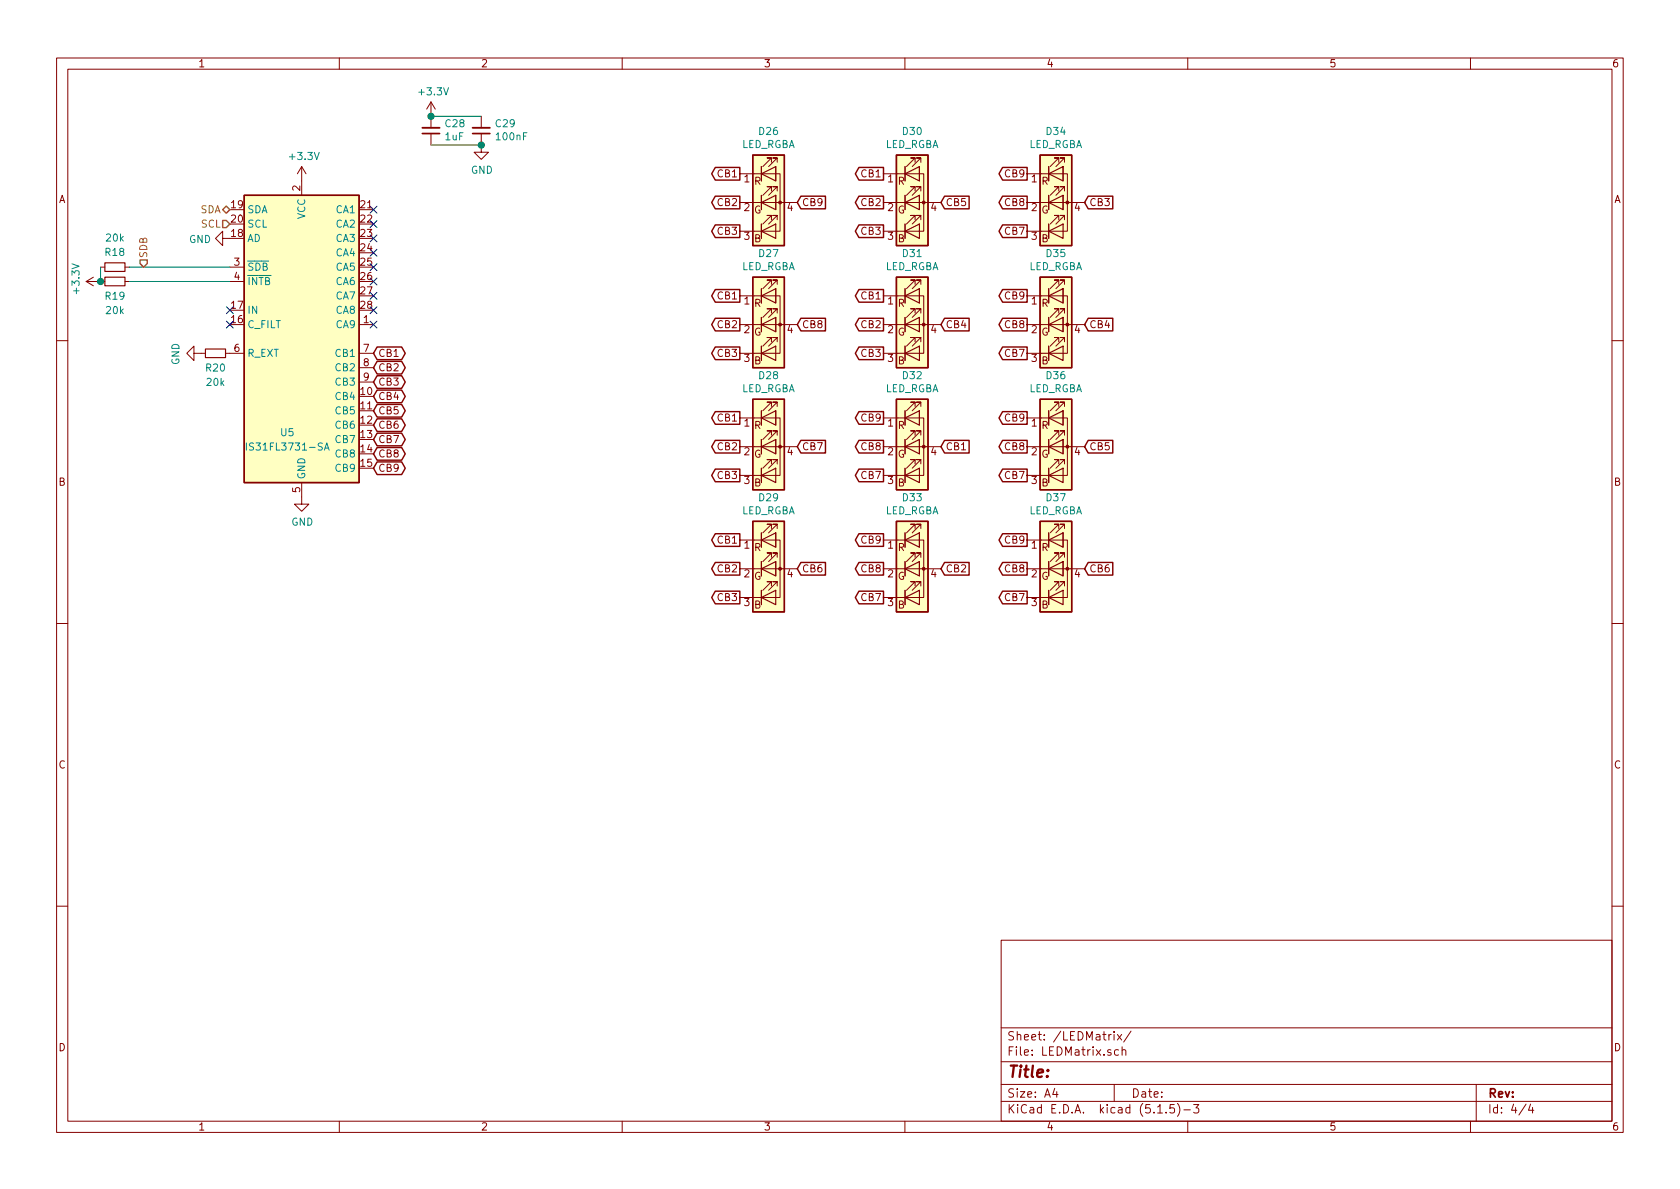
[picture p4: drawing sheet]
<svg xmlns="http://www.w3.org/2000/svg" width="297mm" height="210mm" viewBox="0 0 297 210" stroke-linecap="round" stroke-linejoin="round" font-family="sans-serif">
<g fill="none" stroke="#840000" stroke-width=".18">
<path d="M10 10.3h277v189.9h-277zM12 12.2h273v186.1h-273zM60 10.3v1.9M76.2 18l-.8 1.3M76.2 18v4.6M76.2 18l.8 1.3M110 10.3v1.9M160 10.3v1.9M210 10.3v1.9M260 10.3v1.9M53.3 29.5l-.7 1.2M53.3 29.5v5"/>
<path d="M53.3 29.5l.8 1.2M76.2 23.6v2M85.1 23.6v3.3h1.3l-1.3 1.3-1.3-1.3h1.3M85.1 20.6v2M130.8 30.7h7.1v10.2h-7.1M130.8 35.8h10.2M134.6 34.5v2.6M134.6 29.5v2.5M134.6 39.6v2.6M136.4 38.9v-.8h-.8h.8l-1.5 1.5M136.4 33.8v-.8h-.8h.8l-1.5 1.5M136.4 28.7v-.8h-.8h.8l-1.5 1.6"/>
<path d="M137.2 34.5v2.6zM137.2 34.5h.1M137.2 29.5v2.5zM137.2 29.5h.1M137.4 38.9v-.8h-.7h.7l-1.5 1.5M137.4 33.8v-.8h-.7h.7l-1.5 1.5M137.4 28.7v-.8h-.7h.7l-1.5 1.6M156.2 30.7h7.1v10.2h-7.1M156.2 35.8h10.2M160 34.5v2.6M160 29.5v2.5M160 39.6v2.6"/>
<path d="M161.8 38.9v-.8h-.8h.8l-1.5 1.5M161.8 33.8v-.8h-.8h.8l-1.5 1.5M161.8 28.7v-.8h-.8h.8l-1.5 1.6M162.6 34.5v2.6zM162.6 34.5h.1M162.6 29.5v2.5zM162.6 29.5h.1M162.8 38.9v-.8h-.7h.7l-1.5 1.5M162.8 33.8v-.8h-.7h.7l-1.5 1.5M162.8 28.7v-.8h-.7h.7l-1.5 1.6M181.6 30.7h7.1v10.2h-7.1M181.6 35.8h10.2"/>
<path d="M185.4 34.5v2.6M185.4 29.5v2.5M185.4 39.6v2.6M187.2 38.9v-.8h-.8h.8l-1.5 1.5M187.2 33.8v-.8h-.8h.8l-1.5 1.5M187.2 28.7v-.8h-.8h.8l-1.5 1.6M188 34.5v2.6zM188 34.5h.1M188 29.5v2.5zM188 29.5h.1M188.2 38.9v-.8h-.7h.7l-1.5 1.5M188.2 33.8v-.8h-.7h.7l-1.5 1.5"/>
<path d="M188.2 28.7v-.8h-.7h.7l-1.5 1.6M15.2 49.8h3.3M15.2 49.8l1.3 .7M16.5 49l-1.3 .8M17.8 47.2h.7M22.1 49.8h.8M22.1 47.2h.8M39.4 42.2v-1.3l-1.3 1.3 1.3 1.2v-1.2h1.2M40.6 49.8h2.6M40.6 47.2h2.6M63.5 57.4h2.5M130.8 52.3h7.1v10.2h-7.1"/>
<path d="M130.8 57.4h10.2M134.6 56.1v2.6M134.6 51v2.6M136.4 55.4v-.8h-.8h.8l-1.5 1.5M136.4 50.3v-.8h-.8h.8l-1.5 1.5M137.2 56.1v2.6zM137.2 56.1h.1M137.2 51v2.6zM137.2 51h.1M137.4 55.4v-.8h-.7h.7l-1.5 1.5M137.4 50.3v-.8h-.7h.7l-1.5 1.5M156.2 52.3h7.1v10.2h-7.1"/>
<path d="M156.2 57.4h10.2M160 56.1v2.6M160 51v2.6M161.8 55.4v-.8h-.8h.8l-1.5 1.5M161.8 50.3v-.8h-.8h.8l-1.5 1.5M162.6 56.1v2.6zM162.6 56.1h.1M162.6 51v2.6zM162.6 51h.1M162.8 55.4v-.8h-.7h.7l-1.5 1.5M162.8 50.3v-.8h-.7h.7l-1.5 1.5M181.6 52.3h7.1v10.2h-7.1"/>
<path d="M181.6 57.4h10.2M185.4 56.1v2.6M185.4 51v2.6M187.2 55.4v-.8h-.8h.8l-1.5 1.5M187.2 50.3v-.8h-.8h.8l-1.5 1.5M188 56.1v2.6zM188 56.1h.1M188 51v2.6zM188 51h.1M188.2 55.4v-.8h-.7h.7l-1.5 1.5M188.2 50.3v-.8h-.7h.7l-1.5 1.5M10 60.2h2"/>
<path d="M34.3 62.5v-1.3l-1.3 1.3 1.3 1.2v-1.2h2M39.9 62.5h3.3M63.5 62.5h2.5M63.5 65h2.5M63.5 67.6h2.5M130.8 73.9h7.1v10.2h-7.1M130.8 79h10.2M134.6 77.7v2.6M134.6 72.6v2.6M134.6 61.2v2.5M136.4 60.4v-.7h-.8h.8l-1.5 1.5M136.4 77v-.8h-.8h.8l-1.5 1.5"/>
<path d="M136.4 71.9v-.8h-.8h.8l-1.5 1.5M137.2 77.7v2.6zM137.2 77.7h.1M137.2 72.6v2.6zM137.2 72.6h.1M137.4 60.4v-.7h-.7h.7l-1.5 1.5M137.4 77v-.8h-.7h.7l-1.5 1.5M137.4 71.9v-.8h-.7h.7l-1.5 1.5M156.2 73.9h7.1v10.2h-7.1M156.2 79h10.2M160 77.7v2.6M160 72.6v2.6"/>
<path d="M160 61.2v2.5M161.8 60.4v-.7h-.8h.8l-1.5 1.5M161.8 77v-.8h-.8h.8l-1.5 1.5M161.8 71.9v-.8h-.8h.8l-1.5 1.5M162.6 77.7v2.6zM162.6 77.7h.1M162.6 72.6v2.6zM162.6 72.6h.1M162.8 60.4v-.7h-.7h.7l-1.5 1.5M162.8 77v-.8h-.7h.7l-1.5 1.5M162.8 71.9v-.8h-.7h.7l-1.5 1.5M181.6 73.9h7.1v10.2h-7.1"/>
<path d="M181.6 79h10.2M185.4 77.7v2.6M185.4 72.6v2.6M185.4 61.2v2.5M187.2 77v-.8h-.8h.8l-1.5 1.5M187.2 71.9v-.8h-.8h.8l-1.5 1.5M187.2 60.4v-.7h-.8h.8l-1.5 1.5M188 77.7v2.6zM188 77.7h.1M188 72.6v2.6zM188 72.6h.1M188.2 77v-.8h-.7h.7l-1.5 1.5"/>
<path d="M188.2 71.9v-.8h-.7h.7l-1.5 1.5M188.2 60.4v-.7h-.7h.7l-1.5 1.5M285 60.2h2M53.3 85.3v3.8h1.3l-1.3 1.3-1.2-1.3h1.2M130.8 95.5h7.1v10.2h-7.1M134.6 99.3v2.5M134.6 94.2v2.6M134.6 82.8v2.5M136.4 82v-.7h-.8h.8l-1.5 1.5M136.4 98.5v-.7h-.8h.8l-1.5 1.5M136.4 93.5v-.8h-.8h.8l-1.5 1.5M137.2 99.3v2.5z"/>
<path d="M137.2 99.3h.1M137.2 94.2v2.6zM137.2 94.2h.1M137.4 82v-.7h-.7h.7l-1.5 1.5M137.4 98.5v-.7h-.7h.7l-1.5 1.5M137.4 93.5v-.8h-.7h.7l-1.5 1.5M156.2 95.5h7.1v10.2h-7.1M160 99.3v2.5M160 94.2v2.6M160 82.8v2.5M161.8 98.5v-.7h-.8h.8l-1.5 1.5M161.8 93.5v-.8h-.8h.8l-1.5 1.5"/>
<path d="M161.8 82v-.7h-.8h.8l-1.5 1.5M162.6 99.3v2.5zM162.6 99.3h.1M162.6 94.2v2.6zM162.6 94.2h.1M162.8 98.5v-.7h-.7h.7l-1.5 1.5M162.8 93.5v-.8h-.7h.7l-1.5 1.5M162.8 82v-.7h-.7h.7l-1.5 1.5M181.6 95.5h7.1v10.2h-7.1M185.4 99.3v2.5M185.4 94.2v2.6M185.4 82.8v2.5"/>
<path d="M187.2 98.5v-.7h-.8h.8l-1.5 1.5M187.2 93.5v-.8h-.8h.8l-1.5 1.5M187.2 82v-.7h-.8h.8l-1.5 1.5M188 99.3v2.5zM188 99.3h.1M188 94.2v2.6zM188 94.2h.1M188.2 98.5v-.7h-.7h.7l-1.5 1.5M188.2 93.5v-.8h-.7h.7l-1.5 1.5M188.2 82v-.7h-.7h.7l-1.5 1.5M10 110.3h2M130.8 100.6h10.2"/>
<path d="M134.6 104.4v2.5M136.4 103.6v-.7h-.8h.8l-1.5 1.5M137.4 103.6v-.7h-.7h.7l-1.5 1.5M156.2 100.6h10.2M160 104.4v2.5M161.8 103.6v-.7h-.8h.8l-1.5 1.5M162.8 103.6v-.7h-.7h.7l-1.5 1.5M181.6 100.6h10.2M185.4 104.4v2.5M187.2 103.6v-.7h-.8h.8l-1.5 1.5M188.2 103.6v-.7h-.7h.7l-1.5 1.5M285 110.3h2"/>
<path d="M10 160.2h2M177 166.3h108v32h-108zM285 160.2h2M60 198.3v1.9M110 198.3v1.9M160 198.3v1.9M177 194.8h108M177 191.8h108M177 187.8h108M177 181.8h108M186.5 192.5l-.4 1h1M186.8 193v1"/>
<path d="M196.5 182.9l-.4 .2v.1M197 182.4v.2M197 182.9v1M197 191.8v3M197.6 182.9l.7 1M197.8 185.7l-.5-.1-.2 .3 .1 .6h.6M198.3 182.9l-.7 1M198.4 185.7h.1a.37 .37 0 0 1 .6 .1v.8M198.4 185.1v1.5M200 182.3l-1.3 2M204.7 196.8h.8M206.2 196.7v.1"/>
<path d="M207.6 195.3h-.7l-.1 .7 .2-.1 .5 .1 .2 .2-.1 .5-.2 .1-.6-.1M208.2 195.1a1.71 1.71 0 0 1 0 2.3M209.3 196.3h1.2M210 198.3v1.9M211 195.3h1l-.5 .6 .4 .1v.7l-.2 .1-.7-.1M260 198.3v1.9M261 191.8v6.5M269.8 195.2l-1.2 2M270.6 195.2l-.3 1.1h.9M271 195.8v1"/>
</g>
<g fill="#ffffc2" stroke="#ffffc2" stroke-width=".18">
<path d="M158.5 92.2h5.6v16h-5.6z"/>
<path d="M133.1 49h5.6v16h-5.6z"/>
<path d="M158.5 49h5.6v16h-5.6z"/>
<path d="M43.2 34.5h20.3v50.8h-20.3z"/>
<path d="M158.5 27.4h5.6v16h-5.6z"/>
<path d="M183.9 92.2h5.6v16h-5.6z"/>
<path d="M183.9 27.4h5.6v16h-5.6z"/>
<path d="M183.9 70.6h5.6v16h-5.6z"/>
<path d="M133.1 70.6h5.6v16h-5.6z"/>
<path d="M183.9 49h5.6v16h-5.6z"/>
<path d="M158.5 70.6h5.6v16h-5.6z"/>
<path d="M133.1 92.2h5.6v16h-5.6z"/>
<path d="M133.1 27.4h5.6v16h-5.6z"/>
</g>
<g fill="none" stroke="#840000" stroke-width=".25">
<path d="M43.2 34.5h20.3v50.8h-20.3zM126.5 34.7h4.3v2.2h-4.3l-.7-1.1zM126.5 39.8h4.3v2.2h-4.3l-.7-1.1zM126.5 29.6h4.3v2.2h-4.3l-.7-1.1zM133.1 27.4h5.6v16h-5.6zM141.6 34.7h4.3v2.2h-4.3l-.6-1.1zM151.9 29.6h4.3v2.2h-4.3l-.7-1.1zM151.9 34.7h4.3v2.2h-4.3l-.7-1.1zM151.9 39.8h4.3v2.2h-4.3l-.7-1.1zM158.5 27.4h5.6v16h-5.6zM167 34.7h4.3v2.2h-4.3l-.6-1.1zM177.3 34.7h4.3v2.2h-4.3l-.7-1.1z"/>
<path d="M177.3 39.8h4.3v2.2h-4.3l-.7-1.1zM177.3 29.6h4.3v2.2h-4.3l-.7-1.1zM183.9 27.4h5.6v16h-5.6zM192.4 34.7h4.3v2.2h-4.3l-.6-1.1zM126.5 51.2h4.3v2.2h-4.3l-.7-1.1zM126.5 56.3h4.3v2.2h-4.3l-.7-1.1zM133.1 49h5.6v16h-5.6zM141.6 56.3h4.3v2.2h-4.3l-.6-1.1zM151.9 51.2h4.3v2.2h-4.3l-.7-1.1zM151.9 56.3h4.3v2.2h-4.3l-.7-1.1zM158.5 49h5.6v16h-5.6zM167 56.3h4.3v2.2h-4.3l-.6-1.1z"/>
<path d="M177.3 56.3h4.3v2.2h-4.3l-.7-1.1zM177.3 51.2h4.3v2.2h-4.3l-.7-1.1zM183.9 49h5.6v16h-5.6zM192.4 56.3h4.3v2.2h-4.3l-.6-1.1zM66.7 61.4h4.3l.7 1.1-.7 1.1h-4.3l-.7-1.1zM66.7 79.1h4.3l.7 1.2-.7 1.1h-4.3l-.7-1.1zM66.7 76.6h4.3l.7 1.1-.7 1.1h-4.3l-.7-1.1zM66.7 74.1h4.3l.7 1.1-.7 1.1h-4.3l-.7-1.1zM66.7 71.5h4.3l.7 1.1-.7 1.2h-4.3l-.7-1.2zM66.7 69h4.3l.7 1.1-.7 1.1h-4.3l-.7-1.1zM66.7 66.4h4.3l.7 1.2-.7 1.1h-4.3l-.7-1.1zM66.7 63.9h4.3l.7 1.1-.7 1.1h-4.3l-.7-1.1z"/>
<path d="M126.5 61.4h4.3v2.2h-4.3l-.7-1.1zM126.5 77.9h4.3v2.2h-4.3l-.7-1.1zM126.5 72.8h4.3v2.2h-4.3l-.7-1.1zM133.1 70.6h5.6v16h-5.6zM141.6 77.9h4.3v2.2h-4.3l-.6-1.1zM151.9 72.8h4.3v2.2h-4.3l-.7-1.1zM151.9 61.4h4.3v2.2h-4.3l-.7-1.1zM151.9 77.9h4.3v2.2h-4.3l-.7-1.1zM158.5 70.6h5.6v16h-5.6zM167 77.9h4.3v2.2h-4.3l-.6-1.1zM177.3 61.4h4.3v2.2h-4.3l-.7-1.1zM177.3 77.9h4.3v2.2h-4.3l-.7-1.1z"/>
<path d="M177.3 72.8h4.3v2.2h-4.3l-.7-1.1zM183.9 70.6h5.6v16h-5.6zM192.4 77.9h4.3v2.2h-4.3l-.6-1.1zM66.7 81.7h4.3l.7 1.1-.7 1.1h-4.3l-.7-1.1zM126.5 94.4h4.3v2.2h-4.3l-.7-1.1zM126.5 83h4.3v2.2h-4.3l-.7-1.1zM126.5 99.5h4.3v2.2h-4.3l-.7-1.1zM133.1 92.2h5.6v16h-5.6zM141.6 99.5h4.3v2.2h-4.3l-.6-1.1zM151.9 99.5h4.3v2.2h-4.3l-.7-1.1zM151.9 94.4h4.3v2.2h-4.3l-.7-1.1zM151.9 83h4.3v2.2h-4.3l-.7-1.1z"/>
<path d="M158.5 92.2h5.6v16h-5.6zM167 99.5h4.3v2.2h-4.3l-.6-1.1zM177.3 99.5h4.3v2.2h-4.3l-.7-1.1zM177.3 83h4.3v2.2h-4.3l-.7-1.1zM177.3 94.4h4.3v2.2h-4.3l-.7-1.1zM183.9 92.2h5.6v16h-5.6zM192.4 99.5h4.3v2.2h-4.3l-.6-1.1zM126.5 104.5h4.3v2.3h-4.3l-.7-1.1zM151.9 104.5h4.3v2.3h-4.3l-.7-1.1zM177.3 104.5h4.3v2.3h-4.3l-.7-1.1z"/>
</g>
<g fill="#840000" stroke="#840000" stroke-width=".18">
<circle cx="163.3" cy="100.6" r=".25"/>
<circle cx="137.9" cy="57.4" r=".25"/>
<circle cx="163.3" cy="57.4" r=".25"/>
<circle cx="163.3" cy="35.8" r=".25"/>
<circle cx="188.7" cy="100.6" r=".25"/>
<circle cx="188.7" cy="35.8" r=".25"/>
<circle cx="188.7" cy="79" r=".25"/>
<circle cx="137.9" cy="79" r=".25"/>
<circle cx="188.7" cy="57.4" r=".25"/>
<circle cx="163.3" cy="79" r=".25"/>
<circle cx="137.9" cy="100.6" r=".25"/>
<circle cx="137.9" cy="35.8" r=".25"/>
</g>
<g fill="none" stroke="#840000" stroke-width=".2">
<path d="M134.6 35.8l2.6-1.3v2.6zM134.6 30.7l2.6-1.2v2.5zM134.6 29.5v2.5M134.6 34.5v2.6M134.6 39.6v2.6M160 35.8l2.6-1.3v2.6zM160 30.7l2.6-1.2v2.5zM160 29.5v2.5M160 34.5v2.6M160 39.6v2.6M185.4 35.8l2.6-1.3v2.6zM185.4 30.7l2.6-1.2v2.5z"/>
<path d="M185.4 29.5v2.5M185.4 34.5v2.6M185.4 39.6v2.6M18.5 49h3.6v1.5h-3.6zM18.5 46.5h3.6v1.5h-3.6zM134.6 57.4l2.6-1.3v2.6zM134.6 52.3l2.6-1.3v2.6zM134.6 40.9l2.6-1.3v2.6zM134.6 51v2.6M134.6 56.1v2.6M160 57.4l2.6-1.3v2.6zM160 52.3l2.6-1.3v2.6z"/>
<path d="M160 40.9l2.6-1.3v2.6zM160 51v2.6M160 56.1v2.6M185.4 40.9l2.6-1.3v2.6zM185.4 57.4l2.6-1.3v2.6zM185.4 52.3l2.6-1.3v2.6zM185.4 51v2.6M185.4 56.1v2.6M36.3 61.7h3.6v1.5h-3.6zM134.6 62.5l2.6-1.3v2.5zM134.6 79l2.6-1.3v2.6zM134.6 73.9l2.6-1.3v2.6z"/>
<path d="M134.6 61.2v2.5M134.6 72.6v2.6M134.6 77.7v2.6M160 62.5l2.6-1.3v2.5zM160 79l2.6-1.3v2.6zM160 73.9l2.6-1.3v2.6zM160 61.2v2.5M160 72.6v2.6M160 77.7v2.6M185.4 79l2.6-1.3v2.6zM185.4 73.9l2.6-1.3v2.6zM185.4 62.5l2.6-1.3v2.5z"/>
<path d="M185.4 61.2v2.5M185.4 72.6v2.6M185.4 77.7v2.6M134.6 84.1l2.6-1.3v2.5zM134.6 95.5l2.6-1.3v2.6zM134.6 82.8v2.5M134.6 94.2v2.6M134.6 99.3v2.5M160 95.5l2.6-1.3v2.6zM160 84.1l2.6-1.3v2.5zM160 82.8v2.5M160 94.2v2.6"/>
<path d="M160 99.3v2.5M185.4 95.5l2.6-1.3v2.6zM185.4 84.1l2.6-1.3v2.5zM185.4 82.8v2.5M185.4 94.2v2.6M185.4 99.3v2.5M134.6 105.7l2.6-1.3v2.5zM134.6 100.6l2.6-1.3v2.5zM134.6 104.4v2.5M160 105.7l2.6-1.3v2.5zM160 100.6l2.6-1.3v2.5zM160 104.4v2.5"/>
<path d="M185.4 105.7l2.6-1.3v2.5zM185.4 100.6l2.6-1.3v2.5zM185.4 104.4v2.5"/>
</g>
<path d="M74.7 22.6h3M83.6 22.6h3" fill="none" stroke="#840000" stroke-width=".33"/>
<path d="M74.7 23.6h3M83.6 23.6h3" fill="none" stroke="#840000" stroke-width=".3"/>
<path d="M43.6 78.3v1.3M57.4 79.6l.4-1.3 .4 1.3M57.5 79.2h.6" fill="none" stroke="#008484" stroke-width=".18"/>
<path d="M76.2 20.6h8.9M76.2 25.6h8.9M17.8 47.2v2.6M22.9 47.2h17.7M22.9 49.8h17.7" fill="none" stroke="#008400" stroke-width=".18"/>
<path d="M39.4 39h.6l.6 .6-.6 .7h-.6zM39.4 37.1l.6-.7 .6 .7-.6 .6zM24.8 46h1.2v.6l-.6 .6-.6-.6z" fill="none" stroke="#848400" stroke-width=".25"/>
<g fill="#008400" stroke="#008400" stroke-width=".25">
<circle cx="85.1" cy="25.6" r=".51"/>
<circle cx="17.8" cy="49.8" r=".51"/>
<circle cx="76.2" cy="20.6" r=".51"/>
</g>
<g fill="none" stroke="#000084" stroke-width=".18">
<path d="M65.4 39l1.2 1.2M65.4 36.5l1.2 1.2M66.6 39l-1.2 1.2M66.6 36.5l-1.2 1.2M40 56.8l1.2 1.2M40 54.2l1.2 1.3M41.2 56.8l-1.2 1.2M41.2 54.2l-1.2 1.3M65.4 56.8l1.2 1.2M65.4 54.2l1.2 1.3M65.4 51.7l1.2 1.2M65.4 49.2l1.2 1.2"/>
<path d="M65.4 46.6l1.2 1.2M65.4 44.1l1.2 1.2M65.4 41.5l1.2 1.3M66.6 56.8l-1.2 1.2M66.6 54.2l-1.2 1.3M66.6 51.7l-1.2 1.2M66.6 49.2l-1.2 1.2M66.6 46.6l-1.2 1.2M66.6 44.1l-1.2 1.2M66.6 41.5l-1.2 1.3"/>
</g>
<text font-size="2.8" fill="#840000" x="178" y="190.5">Title:</text>
<g font-size="2.1" fill="#840000">
<text x="178" y="184">Sheet: /LEDMatrix/</text>
<text x="178" y="186.7">File: LEDMatrix.sch</text>
<text x="178" y="196.9">KiCad E.D.A. kicad (5.1.5)-3</text>
<text x="178" y="194.1">Size: A4</text>
<text x="200" y="194.1">Date:</text>
<text x="263" y="194.1">Rev:</text>
<text x="263" y="196.9">Id: 4/4</text>
</g>
<g font-size="1.8" fill="#840000">
<text x="35" y="11.9">1</text>
<text x="85" y="11.9">2</text>
<text x="135" y="11.9">3</text>
<text x="185" y="11.9">4</text>
<text x="235" y="11.9">5</text>
<text x="285" y="11.9">6</text>
<text x="10.4" y="35.9">A</text>
<text x="53.1" y="33.8" transform="rotate(-90 53.1 33.8)">2</text>
<text x="127" y="31.4">CB1</text>
<text x="131.6" y="32.3">1</text>
<text x="133.3" y="32.7">R</text>
<text x="152.4" y="31.4">CB1</text>
<text x="157" y="32.3">1</text>
<text x="158.7" y="32.7">R</text>
<text x="177.8" y="31.4">CB9</text>
<text x="182.4" y="32.3">1</text>
<text x="184.1" y="32.7">R</text>
<text x="285.4" y="35.9">A</text>
<text x="40.9" y="41.9">18</text>
<text x="40.9" y="36.8">19</text>
<text x="40.9" y="39.4">20</text>
<text x="63.8" y="36.8">21</text>
<text x="63.8" y="39.4">22</text>
<text x="63.8" y="41.9">23</text>
<text x="127" y="36.4">CB2</text>
<text x="127" y="41.5">CB3</text>
<text x="131.6" y="37.3">2</text>
<text x="133.3" y="37.8">G</text>
<text x="139.2" y="37.3">4</text>
<text x="141.8" y="36.4">CB9</text>
<text x="152.4" y="36.4">CB2</text>
<text x="152.4" y="41.5">CB3</text>
<text x="157" y="37.3">2</text>
<text x="158.7" y="37.8">G</text>
<text x="164.6" y="37.3">4</text>
<text x="167.2" y="36.4">CB5</text>
<text x="177.8" y="36.4">CB8</text>
<text x="177.8" y="41.5">CB7</text>
<text x="182.4" y="37.3">2</text>
<text x="184.1" y="37.8">G</text>
<text x="190" y="37.3">4</text>
<text x="192.6" y="36.4">CB3</text>
<text x="41.4" y="47">3</text>
<text x="63.8" y="44.4">24</text>
<text x="63.8" y="47">25</text>
<text x="131.6" y="42.4">3</text>
<text x="133.3" y="42.8">B</text>
<text x="157" y="42.4">3</text>
<text x="158.7" y="42.8">B</text>
<text x="182.4" y="42.4">3</text>
<text x="184.1" y="42.8">B</text>
<text x="41.4" y="49.5">4</text>
<text x="63.8" y="49.5">26</text>
<text x="63.8" y="52.1">27</text>
<text x="127" y="53">CB1</text>
<text x="131.6" y="53.8">1</text>
<text x="152.4" y="53">CB1</text>
<text x="157" y="53.8">1</text>
<text x="177.8" y="53">CB9</text>
<text x="182.4" y="53.8">1</text>
<text x="40.9" y="57.1">16</text>
<text x="40.9" y="54.6">17</text>
<text x="63.8" y="54.6">28</text>
<text x="64.3" y="57.1">1</text>
<text x="127" y="58">CB2</text>
<text x="131.6" y="58.9">2</text>
<text x="133.3" y="59.4">G</text>
<text x="133.3" y="54.3">R</text>
<text x="139.2" y="58.9">4</text>
<text x="141.8" y="58">CB8</text>
<text x="152.4" y="58">CB2</text>
<text x="157" y="58.9">2</text>
<text x="158.7" y="59.4">G</text>
<text x="158.7" y="54.3">R</text>
<text x="164.6" y="58.9">4</text>
<text x="167.2" y="58">CB4</text>
<text x="177.8" y="58">CB8</text>
<text x="182.4" y="58.9">2</text>
<text x="184.1" y="59.4">G</text>
<text x="184.1" y="54.3">R</text>
<text x="190" y="58.9">4</text>
<text x="192.6" y="58">CB4</text>
<text x="41.4" y="62.2">6</text>
<text x="64.3" y="62.2">7</text>
<text x="64.3" y="64.8">8</text>
<text x="66.8" y="63.1">CB1</text>
<text x="66.8" y="65.7">CB2</text>
<text x="127" y="63.1">CB3</text>
<text x="131.6" y="64">3</text>
<text x="133.3" y="64.4">B</text>
<text x="152.4" y="63.1">CB3</text>
<text x="157" y="64">3</text>
<text x="158.7" y="64.4">B</text>
<text x="177.8" y="63.1">CB7</text>
<text x="182.4" y="64">3</text>
<text x="184.1" y="64.4">B</text>
<text x="63.8" y="69.8">10</text>
<text x="64.3" y="67.3">9</text>
<text x="66.8" y="70.7">CB4</text>
<text x="66.8" y="68.2">CB3</text>
<text x="63.8" y="72.4">11</text>
<text x="63.8" y="74.9">12</text>
<text x="63.8" y="77.5">13</text>
<text x="66.8" y="75.8">CB6</text>
<text x="66.8" y="73.3">CB5</text>
<text x="127" y="74.5">CB1</text>
<text x="131.6" y="75.4">1</text>
<text x="133.3" y="75.9">R</text>
<text x="152.4" y="74.5">CB9</text>
<text x="157" y="75.4">1</text>
<text x="158.7" y="75.9">R</text>
<text x="177.8" y="74.5">CB9</text>
<text x="182.4" y="75.4">1</text>
<text x="184.1" y="75.9">R</text>
<text x="63.8" y="80">14</text>
<text x="63.8" y="82.5">15</text>
<text x="66.8" y="83.4">CB9</text>
<text x="66.8" y="80.9">CB8</text>
<text x="66.8" y="78.4">CB7</text>
<text x="127" y="79.6">CB2</text>
<text x="131.6" y="80.5">2</text>
<text x="133.3" y="80.9">G</text>
<text x="139.2" y="80.5">4</text>
<text x="141.8" y="79.6">CB7</text>
<text x="152.4" y="79.6">CB8</text>
<text x="157" y="80.5">2</text>
<text x="158.7" y="80.9">G</text>
<text x="164.6" y="80.5">4</text>
<text x="167.2" y="79.6">CB1</text>
<text x="177.8" y="79.6">CB8</text>
<text x="182.4" y="80.5">2</text>
<text x="184.1" y="80.9">G</text>
<text x="190" y="80.5">4</text>
<text x="192.6" y="79.6">CB5</text>
<text x="10.4" y="85.9">B</text>
<text x="53.1" y="87.1" transform="rotate(-90 53.1 87.1)">5</text>
<text x="127" y="84.7">CB3</text>
<text x="131.6" y="85.6">3</text>
<text x="133.3" y="86">B</text>
<text x="152.4" y="84.7">CB7</text>
<text x="157" y="85.6">3</text>
<text x="158.7" y="86">B</text>
<text x="177.8" y="84.7">CB7</text>
<text x="182.4" y="85.6">3</text>
<text x="184.1" y="86">B</text>
<text x="285.4" y="85.9">B</text>
<text x="127" y="96.1">CB1</text>
<text x="127" y="101.2">CB2</text>
<text x="131.6" y="97">1</text>
<text x="133.3" y="97.5">R</text>
<text x="141.8" y="101.2">CB6</text>
<text x="152.4" y="101.2">CB8</text>
<text x="152.4" y="96.1">CB9</text>
<text x="157" y="97">1</text>
<text x="158.7" y="97.5">R</text>
<text x="167.2" y="101.2">CB2</text>
<text x="177.8" y="101.2">CB8</text>
<text x="177.8" y="96.1">CB9</text>
<text x="182.4" y="97">1</text>
<text x="184.1" y="97.5">R</text>
<text x="192.6" y="101.2">CB6</text>
<text x="127" y="106.3">CB3</text>
<text x="131.6" y="102.1">2</text>
<text x="131.6" y="107.2">3</text>
<text x="133.3" y="102.5">G</text>
<text x="133.3" y="107.6">B</text>
<text x="139.2" y="102.1">4</text>
<text x="152.4" y="106.3">CB7</text>
<text x="157" y="102.1">2</text>
<text x="157" y="107.2">3</text>
<text x="158.7" y="102.5">G</text>
<text x="158.7" y="107.6">B</text>
<text x="164.6" y="102.1">4</text>
<text x="177.8" y="106.3">CB7</text>
<text x="182.4" y="102.1">2</text>
<text x="182.4" y="107.2">3</text>
<text x="184.1" y="102.5">G</text>
<text x="184.1" y="107.6">B</text>
<text x="190" y="102.1">4</text>
<text x="10.4" y="135.9">C</text>
<text x="285.4" y="135.9">C</text>
<text x="10.4" y="185.9">D</text>
<text x="285.4" y="185.9">D</text>
<text x="35" y="199.9">1</text>
<text x="85" y="199.9">2</text>
<text x="135" y="199.9">3</text>
<text x="185" y="199.9">4</text>
<text x="235" y="199.9">5</text>
<text x="285" y="199.9">6</text>
</g>
<g font-size="1.8" fill="#008484">
<text x="74.2" y="16.9">+3.3V</text>
<text x="78.8" y="22.5">C28</text>
<text x="87.7" y="22.5">C29</text>
<text x="134.3" y="23.9">D26</text>
<text x="159.7" y="23.9">D30</text>
<text x="185.1" y="23.9">D34</text>
<text x="51.4" y="28.3">+3.3V</text>
<text x="78.8" y="24.8">1uF</text>
<text x="87.9" y="24.8">100nF</text>
<text x="131" y="26.2">LED_RGBA</text>
<text x="156.4" y="26.2">LED_RGBA</text>
<text x="181.8" y="26.2">LED_RGBA</text>
<text x="83.3" y="30.7">GND</text>
<text x="43.7" y="37.7">SDA</text>
<text x="43.7" y="40.3">SCL</text>
<text x="54" y="38.8" transform="rotate(-90 54 38.8)">VCC</text>
<text x="59.5" y="37.7">CA1</text>
<text x="59.5" y="40.3">CA2</text>
<text x="18.7" y="45.3">R18</text>
<text x="18.8" y="42.7">20k</text>
<text x="33.4" y="43">GND</text>
<text x="43.7" y="42.8">AD</text>
<text x="43.7" y="47.9">SDB</text>
<text x="59.5" y="42.8">CA3</text>
<text x="59.5" y="45.3">CA4</text>
<text x="59.5" y="47.9">CA5</text>
<text x="131" y="47.8">LED_RGBA</text>
<text x="134.3" y="45.5">D27</text>
<text x="156.4" y="47.8">LED_RGBA</text>
<text x="159.7" y="45.5">D31</text>
<text x="181.8" y="47.8">LED_RGBA</text>
<text x="185.1" y="45.5">D35</text>
<text x="14.1" y="51.7" transform="rotate(-90 14.1 51.7)">+3.3V</text>
<text x="18.7" y="53">R19</text>
<text x="43.7" y="50.4">INTB</text>
<text x="59.5" y="50.4">CA6</text>
<text x="59.5" y="53">CA7</text>
<text x="18.8" y="55.5">20k</text>
<text x="43.7" y="58">C_FILT</text>
<text x="43.7" y="55.5">IN</text>
<text x="59.5" y="58">CA9</text>
<text x="59.5" y="55.5">CA8</text>
<text x="31.7" y="64.6" transform="rotate(-90 31.7 64.6)">GND</text>
<text x="36.5" y="65.7">R20</text>
<text x="43.7" y="63.1">R_EXT</text>
<text x="59.5" y="63.1">CB1</text>
<text x="59.5" y="65.7">CB2</text>
<text x="36.6" y="68.2">20k</text>
<text x="59.5" y="70.7">CB4</text>
<text x="59.5" y="68.2">CB3</text>
<text x="131" y="69.4">LED_RGBA</text>
<text x="134.3" y="67.1">D28</text>
<text x="156.4" y="69.4">LED_RGBA</text>
<text x="159.7" y="67.1">D32</text>
<text x="181.8" y="69.4">LED_RGBA</text>
<text x="185.1" y="67.1">D36</text>
<text x="49.7" y="77.1">U5</text>
<text x="59.5" y="73.3">CB5</text>
<text x="59.5" y="75.8">CB6</text>
<text x="44.4" y="79.7">IS31FL3731-SA</text>
<text x="59.5" y="78.4">CB7</text>
<text x="59.5" y="80.9">CB8</text>
<text x="59.5" y="83.4">CB9</text>
<text x="54" y="84.8" transform="rotate(-90 54 84.8)">GND</text>
<text x="134.3" y="88.6">D29</text>
<text x="159.7" y="88.6">D33</text>
<text x="185.1" y="88.6">D37</text>
<text x="51.5" y="93">GND</text>
<text x="131" y="91">LED_RGBA</text>
<text x="156.4" y="91">LED_RGBA</text>
<text x="181.8" y="91">LED_RGBA</text>
</g>
<g font-size="1.8" fill="#848400">
<text x="35.4" y="37.7">SDA</text>
<text x="35.6" y="40.3">SCL</text>
<text x="26" y="45.7" transform="rotate(-90 26 45.7)">SDB</text>
</g>
</svg>
